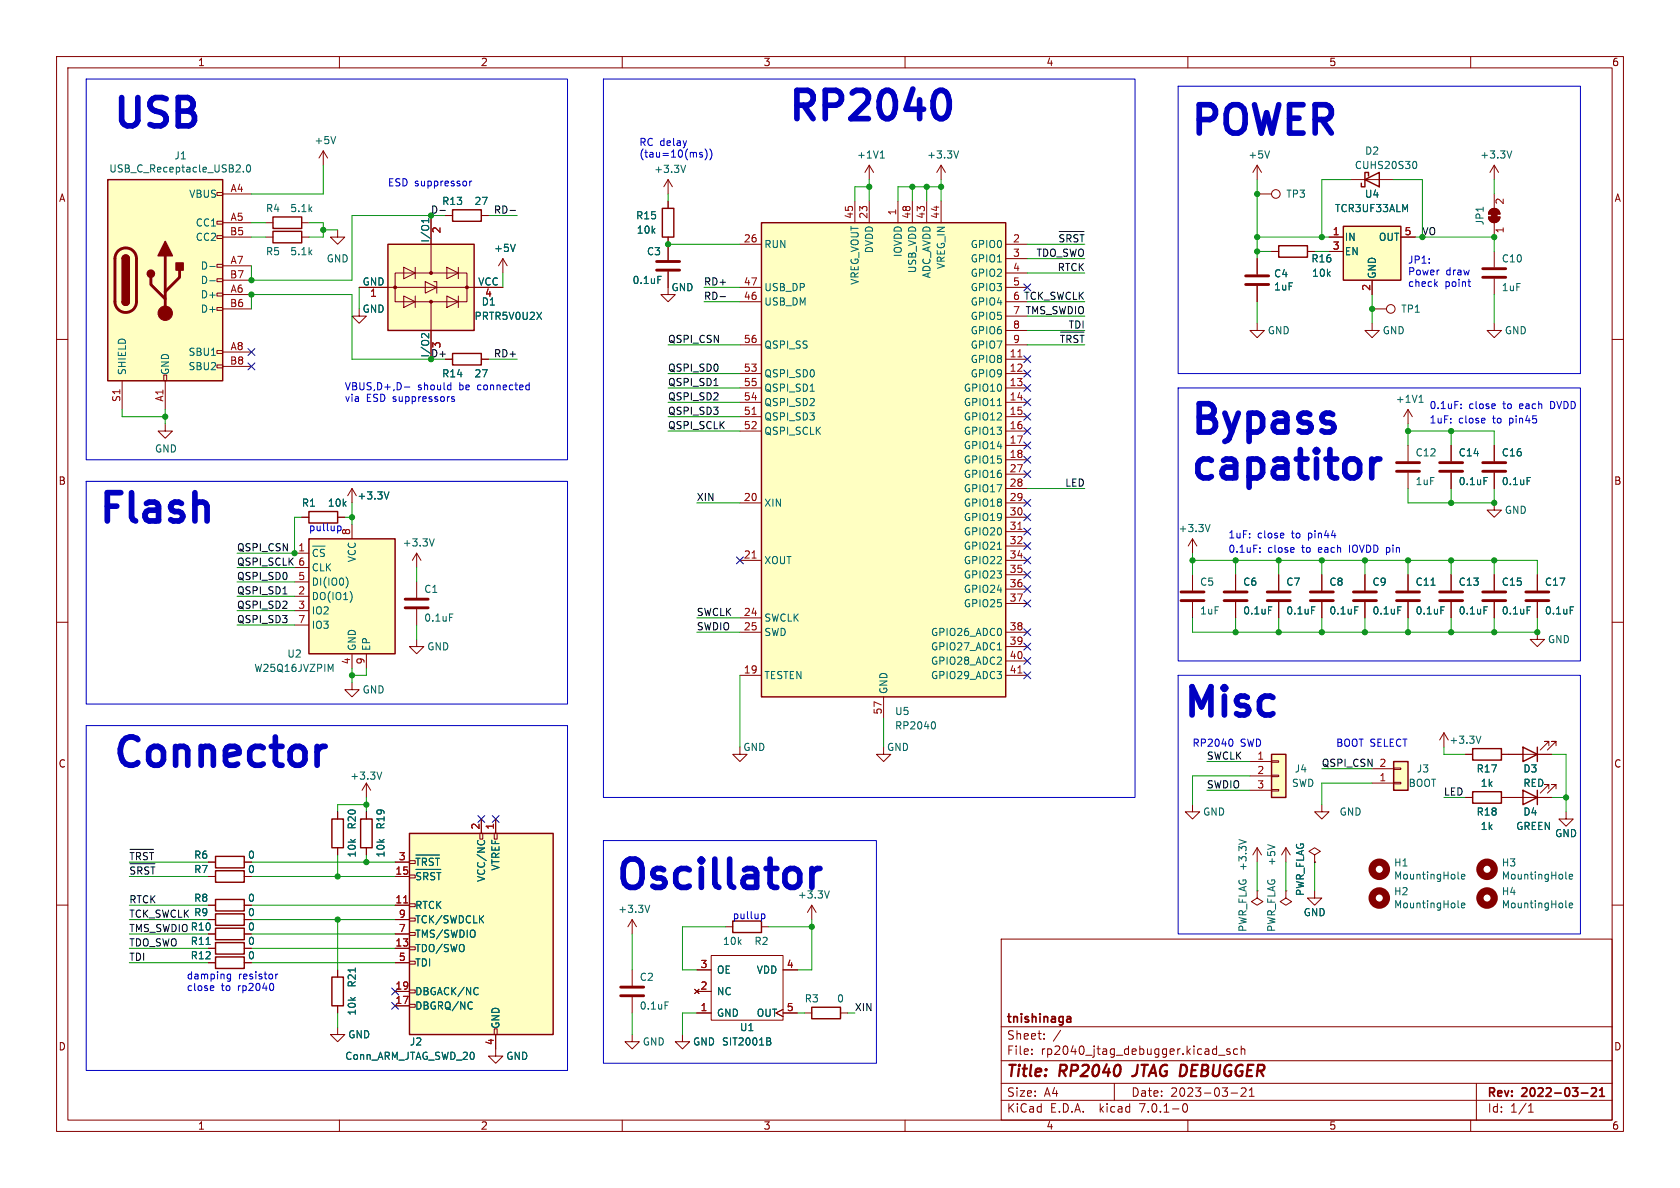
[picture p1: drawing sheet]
<svg xmlns="http://www.w3.org/2000/svg" width="297mm" height="210mm" viewBox="0 0 297 210" stroke-linecap="round" stroke-linejoin="round" font-family="sans-serif">
<g fill="none" stroke="#840000" stroke-width=".18">
<path d="M10 10h277v190h-277zM12 12h273v186h-273zM60 10v2M110 10v2M160 10v2M210 10v2M260 10v2M38.4 39.1h1v.5h-1zM38.4 34h1v.5h-1zM39.4 39.4h5M39.4 34.3h5M47 39.4h1.3"/>
<path d="M53.3 39.4h1.3M57.1 26.7l-.7 1.2M57.1 26.7v2.5M57.1 26.7l.8 1.2M76.2 38.1v10.2M78.7 38.1h1.3M85.1 38.1h1.3M118.1 31.8l-.8 1.2M118.1 31.8v2.5M118.1 35.6v1.2M118.1 31.8l.8 1.2M151.1 35.6v3.8"/>
<path d="M153.7 29.2v2.6M153.7 35.6v3.8M153.7 29.2l-.8 1.3M153.7 29.2l.7 1.3M158.7 35.6v3.8M161.3 35.6v3.8M163.8 35.6v3.8M166.4 29.2v2.6M166.4 35.6v3.8M166.4 29.2l-.8 1.3M166.4 29.2l.7 1.3M222.2 34.3h2.6"/>
<path d="M222.2 29.2l-.7 1.3M222.2 29.2v2.6M222.2 29.2l.8 1.3M238.8 31.8h7.6M263.1 38.4h2.1a1.02 1.02 0 0 1-1 1 1.02 1.02 0 0 1-1.1-1zM263.5 37.1a1.01 1.01 0 0 1 1.1-.2 1.01 1.01 0 0 1 .6 .9h-2.1zM264.2 29.2v2.6M264.2 34.3v2.5M264.2 39.4v2.5M264.2 29.2l-.8 1.3M264.2 29.2l.7 1.3M10 60h2"/>
<path d="M38.4 54.4h1v.5h-1zM38.4 51.8h1v.5h-1zM38.4 49.3h1v.5h-1zM38.4 46.7h1v.5h-1zM38.4 41.7h1v.5h-1zM39.4 41.9h5M39.4 52.1h5M39.4 47h5M39.4 54.6h5M39.4 49.5h5M47 41.9h1.3M53.3 41.9h1.3"/>
<path d="M59.7 40.6v1.3h1.3l-1.3 1.3-1.3-1.3h1.3M63.5 54.6v1.3h1.3l-1.3 1.3-1.3-1.3h1.3M63.5 50.8h25.4M69.8 48.3h12.7v5h-12.7zM71.4 47.2l2 1.1-2 1zM71.4 52.3l2 1-2 1.1zM73.4 47.2v2.1M73.4 52.3v2.1M75.2 49.8l2 1-2 1zM76.2 53.3v10.2M76.7 49.8h.5v2M79 47.2l2 1.1-2 1z"/>
<path d="M79 52.3l2 1-2 1.1zM81 47.2v2.1M81 52.3v2.1M88.9 45.7l-.8 1.3M88.9 45.7v2.6M88.9 45.7l.8 1.3M118.1 48v4.1h1.3l-1.3 1.2-1.3-1.2h1.3M118.1 41.9v4.1M130.8 43.2h3.8M130.8 53.3h3.8M130.8 50.8h3.8M177.8 43.2h3.8"/>
<path d="M177.8 45.7h3.8M177.8 48.3h3.8M177.8 53.3h3.8M177.8 50.8h3.8M177.8 55.9h3.8M177.8 58.4h3.8M222.2 57.2v1.2h1.3l-1.3 1.3-1.2-1.3h1.2M222.2 45.7v2.8M222.2 50.5v2.8M224.8 44.5h1.3M231.1 44.5h1.3M234.9 41.9h2.6"/>
<path d="M234.9 44.5h2.6M242.6 57.2v1.2h1.2l-1.2 1.3-1.3-1.3h1.3M242.6 54.6h2.5M242.6 49.5v2.6M247.6 41.9h2.6M264.2 57.2v1.2h1.2l-1.2 1.3-1.3-1.3h1.3M264.2 44.5v2.7M264.2 49.3v2.8M285 60h2M21.6 67.3v5.1M29 66.3h.5v1h-.5zM29.2 74.9v1.3h1.3l-1.3 1.3-1.3-1.3h1.3"/>
<path d="M29.2 67.3v5.1M38.4 64.5h1v.5h-1zM38.4 62h1v.5h-1zM39.4 62.2h5M39.4 64.8h5M78.7 63.5h1.3M85.1 63.5h1.3M130.8 66h3.8M130.8 68.6h3.8M130.8 71.1h3.8M130.8 73.7h3.8M130.8 76.2h3.8"/>
<path d="M130.8 61h3.8M177.8 63.5h3.8M177.8 66h3.8M177.8 68.6h3.8M177.8 71.1h3.8M177.8 73.7h3.8M177.8 76.2h3.8M177.8 78.7h3.8M177.8 61h3.8M248.9 72.4v2.5M248.9 78.7v2.8M248.9 72.4l-.7 1.3"/>
<path d="M248.9 72.4l.8 1.3M256.5 78.7v2.8M264.2 78.7v2.8M52.1 97.8h2.5M53.3 91.4h1.3M59.7 91.4h1.3M62.2 86.4v2.5M62.2 92.7v2.6M62.2 86.4l-.7 1.2M62.2 86.4l.8 1.2M73.7 97.8l-.8 1.3M73.7 97.8v2.5"/>
<path d="M73.7 97.8l.7 1.3M130.8 88.9h3.8M130.8 99.1h3.8M177.8 81.3h3.8M177.8 88.9h3.8M177.8 99.1h3.8M177.8 83.8h3.8M177.8 86.4h3.8M177.8 91.4h3.8M177.8 94h3.8M177.8 96.5h3.8M210.8 95.3l-.7 1.2"/>
<path d="M210.8 95.3v2.5M210.8 95.3l.8 1.2M248.9 83.6v2.8M256.5 83.6v2.8M264.2 88.9v1.3h1.2l-1.2 1.2-1.3-1.2h1.3M264.2 83.6v2.8M10 110h2M52.1 105.4h2.5M52.1 108h2.5M52.1 102.9h2.5M52.1 100.3h2.5M52.1 110.5h2.5"/>
<path d="M62.2 115.6v2.5M64.8 115.6v2.5M73.7 113v1.3h1.2l-1.2 1.3-1.3-1.3h1.3M73.7 102.9v2.8M73.7 107.7v2.8M130.8 119.4h3.8M130.8 109.2h3.8M130.8 111.8h3.8M177.8 119.4h3.8M177.8 111.8h3.8M177.8 101.6h3.8M177.8 104.1h3.8"/>
<path d="M177.8 106.7h3.8M177.8 114.3h3.8M177.8 116.8h3.8M210.8 101.6v2.8M210.8 106.4v2.8M218.4 101.6v2.8M218.4 106.4v2.8M226.1 101.6v2.8M226.1 106.4v2.8M233.7 101.6v2.8M233.7 106.4v2.8M241.3 101.6v2.8"/>
<path d="M241.3 106.4v2.8M248.9 101.6v2.8M248.9 106.4v2.8M256.5 101.6v2.8M256.5 106.4v2.8M264.2 101.6v2.8M264.2 106.4v2.8M271.8 111.8v1.2h1.2l-1.2 1.3-1.3-1.3h1.3M271.8 101.6v2.8M271.8 106.4v2.8M285 110h2M62.2 120.7v1.2h1.3l-1.3 1.3-1.2-1.3h1.2"/>
<path d="M64.8 138.4l-.8 1.3M64.8 138.4v2.6M64.8 138.4l.7 1.3M130.8 132.1v1.3h1.3l-1.3 1.2-1.3-1.2h1.3M156.2 132.1v1.3h1.3l-1.3 1.2-1.3-1.2h1.3M156.2 123.2v3.8M221 134.6h3.8M221 137.2h3.8M221 139.7h3.8M224.8 139.6h1.3v.2h-1.3zM224.8 137h1.3v.3h-1.3zM224.8 134.5h1.3v.2h-1.3z"/>
<path d="M242.6 138.4h3.8M242.6 135.9h3.8M246.4 135.8h1.2v.2h-1.2zM246.4 138.3h1.2v.3h-1.2zM255.3 129.5l-.8 1.3M255.3 129.5v2.6M255.3 129.5l.7 1.3M259.1 133.4h1.2M265.4 133.4h8.9M273.8 131.8v-.7h-.8h.8l-1.5 1.5M273.8 139.4v-.7h-.8h.8l-1.5 1.5M275.1 131.8v-.7h-.8h.8l-1.5 1.5"/>
<path d="M275.1 139.4v-.7h-.8h.8l-1.5 1.5M10 160h2M36.8 154.9h1.3M36.8 152.4h1.3M43.2 154.9h1.2M43.2 152.4h1.2M59.7 143.5v1.3M59.7 149.9v1.2M64.8 143.5v1.3M64.8 149.9v1.2M69.8 154.9h2.6M69.8 152.4h2.6"/>
<path d="M72.4 159.8h1v.5h-1zM72.4 154.7h1v.5h-1zM72.4 152.1h1v.6h-1zM84.8 147.3h.5v1h-.5zM85.1 144.8v2.5M87.4 147.3h.5v1h-.5zM87.6 144.8v2.5M210.8 142.2v1.3h1.3l-1.3 1.3-1.3-1.3h1.3M222.2 157.5v1.3l1.1 .6-1.1 .6-1-.6 1-.6M222.2 157.5h.1M222.2 149.9v2.5M222.2 149.9l-.7 1.2"/>
<path d="M222.2 149.9l.8 1.2M227.3 157.5v1.3l1 .6-1 .6-1-.6 1-.6M227.3 157.5h.1M227.3 149.9l-.7 1.2M227.3 149.9v2.5M227.3 149.9l.8 1.2M232.4 157.5v1.3h1.3l-1.3 1.2-1.3-1.2h1.3M232.4 151.1l1-.6-1-.6-1 .6 1 .6v1.3M232.4 152.4h.1M233.7 142.2v1.3h1.2l-1.2 1.3-1.3-1.3h1.3M259.1 141h1.2M265.4 141h8.9"/>
<path d="M276.9 143.5v1.3h1.2l-1.2 1.3-1.3-1.3h1.3M285 160h2M36.8 160h1.3M36.8 167.6h1.3M36.8 170.2h1.3M36.8 165.1h1.3M36.8 162.6h1.3M43.2 160h1.2M43.2 167.6h1.2M43.2 170.2h1.2M43.2 165.1h1.2M43.2 162.6h1.2"/>
<path d="M59.7 171.5v1.2M59.7 177.8v1.3M69.8 160h2.6M69.8 167.6h2.6M69.8 177.8h2.6M69.8 175.3h2.6M69.8 170.2h2.6M69.8 165.1h2.6M69.8 162.6h2.6M72.4 162.3h1v.5h-1zM72.4 177.5h1v.6h-1zM72.4 175h1v.5h-1z"/>
<path d="M72.4 167.4h1v.5h-1zM72.4 164.8h1v.6h-1zM72.4 169.9h1v.5h-1zM111.8 162.6v2.5M111.8 171.5v2.7M111.8 176.3v2.8M111.8 162.6l-.8 1.2M111.8 162.6l.7 1.2M122.8 174.9l.8 .7M123.2 175.3h2.5M123.2 179.1h2.5M123.2 171.5h2.5"/>
<path d="M123.6 174.9l-.8 .7M125.7 168.9h12.7v11.4h-12.7zM128.3 163.8h1.2M134.6 163.8h1.3M138.4 178.4l-1.2 .7 1.2 .6M138.4 179.1h2.6M138.4 171.5h2.6M142.2 179.1h1.3M143.5 160l-.8 1.3M143.5 160v2.6M143.5 160l.8 1.3M148.6 179.1h1.3"/>
<path d="M177 166h108v32h-108zM59.7 181.6v1.3h1.3l-1.3 1.3-1.3-1.3h1.3M60 198v2M87.4 181.9h.5v1h-.5zM87.6 182.9v3.8h1.3l-1.3 1.3-1.2-1.3h1.2M110 198v2M111.8 182.9v1.3h1.2l-1.2 1.2-1.3-1.2h1.3M120.6 182.9v1.3h1.3l-1.3 1.2-1.2-1.2h1.2M160 198v2M177 194.5h108M177 191.5h108M177 187.5h108"/>
<path d="M177 181.5h108M182.4 186.3v.1M182.4 185.5v.1M184.6 183.6v.1M184.6 182.8v.1M197 191.5v3M209.2 195.2l.2-.1a.81 .81 0 0 1 .6 .6 .81 .81 0 0 1-.3 .8l-.1 .1a.81 .81 0 0 1-.4-1.4zM210 198v2M215.4 186.5h1.2M217.4 185.5l-.3-.1-.2 .2v.2l.5 .2v.3h-.5M217.6 193.2h1.2M218.8 185.5l-.4-.1-.3 .3v.4l.1 .2h.6"/>
<path d="M219.4 185.5l.2-.1 .4 .1 .1 .9M219.4 184.9v1.5M219.4 192.4l.6-.1 .2 .1 .1 .3-.9 1.1h.9M220.9 193.8h.8M220.9 192.7l.4-.4v1.5M260 198v2M261 191.5v6.5M270.2 196.6h.9M270.2 195.5l.4-.4v1.5"/>
<circle cx="225.6" cy="34.3" r=".76"/>
<circle cx="245.9" cy="54.6" r=".76"/>
</g>
<path d="M189.1 179.7l.2 .2v.8M189.3 180.6l-.5 .1M189.3 180.1h-.5M279.6 193.2h1.1M281.4 192.4l.5-.1 .2 .1 .1 .3-.9 1.1h.9M282.8 193.8h.8M282.8 192.7l.4-.4v1.5" fill="none" stroke="#840000" stroke-width=".3"/>
<path d="M200.1 190.2h.2" fill="none" stroke="#840000" stroke-width=".4"/>
<g fill="none" stroke="#006464" stroke-width=".18">
<path d="M43 30.3v.1M43.7 29.3l.2-.2a.68 .68 0 0 1 .4 .7 .68 .68 0 0 1-.4 .6l-.2-.1-.1-.4zM59.3 24.1l-.4 1.3M75.8 38.6v.8M75.8 39h-1.3l.4 .4M121.2 29.2l-.4 1.3M155.6 27.9h.7M155.9 26.9l.1-.2v1.2M169.5 26.7l-.5 1.2M224.4 26.7l-.4 1.2M250 28.5a.68 .68 0 0 1 .5 .7 .68 .68 0 0 1-.5 .6M267.3 26.7l-.5 1.2"/>
<path d="M37.1 47.1h1M37.1 49.6h1M75.8 59v.8l-.9-.8-.3 .1-.1 .4M91.1 43.2l-.4 1.3M116.3 48.8h.6M37.4 62.8h.7M176.3 71.7h.8M250.9 71.1h.7M251.1 70l.1-.1v1.2M55.2 96.5h2.3M56.1 97.2l-.3-.1-.4 .3M57.4 97.2l-.5-.1-.3 .2"/>
<path d="M68.8 86.9l-.5 1.3M76.8 95.3l-.5 1.2M176.3 97.1h.8M213.9 92.7l-.4 1.3M262.4 84.4h.6M270 84.4h.6M58.5 118.3l.4-.9v1.3M61.4 102.4l.1 .5-.1 .7M79.5 108.5h.6M176.3 114.9h.8M224.3 107.3h.6M231.9 107.3h.6"/>
<path d="M239.5 107.3h.6M247.1 107.3h.6M254.7 107.3h.6M262.4 107.3h.6M270 107.3h.6M277.6 107.3h.6M67.5 136.5l-.4 1.2M165.1 127.6a.79 .79 0 0 1 0 1.3M261.8 130.1l-.4 1.3M73.5 151.7h.8M73.5 153.7h4.4M73.5 151.1h4.2"/>
<path d="M73.9 151.7v1.3M74.9 154.3v1.2M75.4 152l-.2-.3h-.5v1.3M76.6 151.8l-.5-.1-.2 .3M77 151.7h.7M77.3 151.7v1.3M77.6 154.3v1.2M84.5 148.6l-.1 .2M85.6 148.6l.1 .2M146.6 157.5l-.4 1.3M219 148.4l1.3 .4M224.1 149.3l1.3 .4"/>
<path d="M257.8 155.3l.1 .1M258.4 155l.6-.1-.1-.3h-.4l-.1 .1v.6h.5M276.9 155.3l.1 .1M277.4 155l.6-.1v-.3h-.4l-.2 .1 .1 .6h.5M83.4 177.2h.1M83.5 178.3h-.1M84.3 174.6l.2 .1M84.5 175.7l-.2 .1M114.9 160l-.5 1.3M117.6 177.1h.6M257.8 160.4l.1 .1M258.4 160.1l.6-.2-.1-.2-.4-.1-.1 .2v.6h.5"/>
<path d="M276.9 160.4l.1 .1M277.4 160.1l.6-.2v-.2l-.4-.1-.2 .2 .1 .6h.5M136 183.5l.2 .2-.2 .4 .2 .1 .1 .3-.3 .2h-.4"/>
</g>
<g fill="#ffffc2" stroke="#ffffc2" stroke-width=".18">
<path d="M134.6 39.4h43.2v83.8h-43.2z"/>
<path d="M68.6 43.2h15.2v15.2h-15.2z"/>
<path d="M72.4 147.3h25.4v35.6h-25.4z"/>
<path d="M19 31.8h20.4v35.5h-20.4z"/>
<path d="M246.4 134.6h2.5v5.1h-2.5z"/>
<path d="M237.5 40h10.1v9.5h-10.1z"/>
<path d="M224.8 133.4h2.5v7.6h-2.5z"/>
<path d="M54.6 95.3h15.2v20.3h-15.2z"/>
</g>
<g fill="none" stroke="#840000" stroke-width=".25">
<path d="M19 31.8h20.4v35.5h-20.4zM48.3 38.4h5v2h-5zM80 37.1h5.1v2h-5.1zM117.1 36.8h2v5.1h-2zM134.6 39.4h43.2v83.8h-43.2zM241.3 31.8l2.5-1.3v2.5zM241.9 31.1v-.6h-.6v2.5h-.6v-.6M21.6 53.3a.64 .64 0 0 0 .6 .7 .64 .64 0 0 0 .7-.7M21.6 45.7a.64 .64 0 0 1 .6-.6 .64 .64 0 0 1 .7 .6M48.3 40.9h5v2h-5zM68.6 43.2h15.2v15.2h-15.2zM226.1 43.4h5v2.1h-5z"/>
<path d="M237.5 40h10.1v9.5h-10.1zM80 62.5h5.1v2h-5.1zM54.6 95.3h15.2v20.3h-15.2zM54.6 90.4h5.1v2.1h-5.1zM224.8 133.4h2.5v7.6h-2.5zM246.4 134.6h2.5v5.1h-2.5zM260.3 132.3h5.1v2.1h-5.1zM260.3 140h5.1v2h-5.1zM269.2 132.1l2.6 1.3-2.6 1.2zM269.2 139.7l2.6 1.3-2.6 1.2zM271.8 132.1v2.5M271.8 139.7v2.5"/>
<path d="M38.1 151.4h5.1v2h-5.1zM38.1 159h5.1v2h-5.1zM38.1 153.9h5.1v2.1h-5.1zM58.7 144.8h2v5.1h-2zM63.8 144.8h2v5.1h-2zM72.4 147.3h25.4v35.6h-25.4zM38.1 164.1h5.1v2h-5.1zM38.1 166.6h5.1v2.1h-5.1zM38.1 169.2h5.1v2h-5.1zM38.1 161.5h5.1v2.1h-5.1zM58.7 172.7h2v5.1h-2zM129.5 162.8h5.1v2h-5.1z"/>
<path d="M143.5 178.1h5.1v2h-5.1z"/>
</g>
<path d="M133 73.3h.7M179.9 63.1h.8M133 98.7h.7M179.9 93.6h.8M179.9 119h.8M71.4 159.6h.7" fill="none" stroke="#a90000" stroke-width=".18"/>
<g fill="#840000" stroke="#840000" stroke-width=".18">
<path d="M263.7 37.6h1v1h-1z"/>
<path d="M263.1 38.4h2.1a1.02 1.02 0 0 1-1 1 1.02 1.02 0 0 1-1.1-1z"/>
<path d="M263.5 37.1a1.01 1.01 0 0 1 1.1-.2 1.01 1.01 0 0 1 .6 .9h-2.1z"/>
<circle cx="76.2" cy="48.3" r=".25"/>
<circle cx="69.8" cy="50.8" r=".25"/>
<circle cx="82.5" cy="50.8" r=".25"/>
<circle cx="76.2" cy="53.3" r=".25"/>
<circle cx="29.2" cy="55.4" r="1.27"/>
</g>
<g fill="none" stroke="#840000" stroke-width=".51">
<path d="M20.9 44.4a1.91 1.91 0 0 1 2.1-.4 1.91 1.91 0 0 1 1.1 1.7v7.6a1.91 1.91 0 0 1-1.9 1.9 1.91 1.91 0 0 1-1.9-1.9v-7.7l.2-.7zM26.7 49v1.3l2.5 2.5M29.2 45.2v10.2M31.7 47.8v1.2l-2.5 2.6M116.1 47.8h4M116.1 46.2h4M220.2 50.3h4.1M220.2 48.8h4.1M262.1 49h4.1M262.1 47.5h4.1M246.9 83.3h4.1M246.9 81.8h4.1"/>
<path d="M254.5 83.3h4.1M254.5 81.8h4.1M262.1 83.3h4.1M262.1 81.8h4.1M71.6 107.4h4.1M71.6 105.9h4.1M208.8 106.2h4.1M208.8 104.6h4.1M216.4 106.2h4.1M216.4 104.6h4.1M224 106.2h4.1M224 104.6h4.1"/>
<path d="M231.6 106.2h4.1M231.6 104.6h4.1M239.3 106.2h4M239.3 104.6h4M246.9 106.2h4.1M246.9 104.6h4.1M254.5 106.2h4.1M254.5 104.6h4.1M262.1 106.2h4.1M262.1 104.6h4.1M269.7 106.2h4.1M269.7 104.6h4.1"/>
<path d="M109.7 176h4.1M109.7 174.5h4.1"/>
</g>
<g fill="#840000" stroke="#840000" stroke-width=".25">
<path d="M21.6 53.3h1.3a.64 .64 0 0 1-.7 .7 .64 .64 0 0 1-.6-.7z"/>
<path d="M21.6 45.7h1.3v7.6h-1.3z"/>
<path d="M21.8 45.3a.64 .64 0 0 1 .7-.2 .64 .64 0 0 1 .4 .6h-1.3z"/>
<path d="M29.2 42.7l1.3 2.5h-2.6z"/>
<path d="M31.1 46.5h1.3v1.3h-1.3z"/>
<circle cx="26.7" cy="48.4" r=".63"/>
</g>
<g fill="none" stroke="#840000" stroke-width="1.3">
<circle cx="243.8" cy="153.7" r="1.27"/>
<circle cx="243.8" cy="158.7" r="1.27"/>
<circle cx="262.9" cy="153.7" r="1.27"/>
<circle cx="262.9" cy="158.7" r="1.27"/>
</g>
<path d="M77.8 37.2h.9M90.2 37.2h.9M127.3 52.4h1M187.2 40.9h4.4M187.5 58.7h4.1M23 152.7h4.4M23 150.1h4.1" fill="none" stroke="#0f0f0f" stroke-width=".18"/>
<g fill="none" stroke="#0000c2" stroke-width=".18">
<path d="M15.2 14h85.1v67.3h-85.1zM106.7 14h94v127h-94zM208.3 15.2h71.1v50.8h-71.1zM83 32v.9M83.4 32l-.4 .3M123.7 27.2l.5 .3-.2 .3-.3-.1M124.2 27l-.3-.1-.2 .2M124.6 26.3a1.46 1.46 0 0 1 0 2M125.5 26.3a1.46 1.46 0 0 1 0 2M259.5 49.8h.5M259.9 50.6h.1M71.5 68.4h1"/>
<path d="M79.3 68.1h.4M79.7 67.6v1.3M79.7 68.8l-.4 .1M80.3 70.2l-.3-.1-.2 .2 .1 .2 .4 .1v.3h-.5M93.2 68.1h.4M93.6 68.8l-.4 .1M93.6 67.6v1.3M208.3 68.6h71.1v48.2h-71.1zM258.3 72.1v.1M258.3 71.4v.2M15.2 85.1h85.1v39.4h-85.1zM59.8 93h.3l.2 .2"/>
<path d="M60.2 93.8h-.4M222.7 97.5v.1M222.7 96.8v.2M208.3 119.4h71.1v45.7h-71.1zM15.2 128.3h85.1v60.9h-85.1zM217.7 130.7a.79 .79 0 0 1 0 1.2M106.7 148.6h48.2v39.4h-48.2zM37.6 174.3l.2 .3-.6 .1M37.7 175l-.1 .1M40.2 173.4l.1 .1M40.3 173h.5M40.3 172.3h.5"/>
<path d="M40.8 172.2v1l-.3 .3M48.1 173.8a.79 .79 0 0 1 0 1.3M48.7 172.2v.8M49.1 172.2l-.4 .2M134.7 161.6h.3l.2 .2v.5l-.5 .1"/>
</g>
<path d="M166.6 16a1.83 1.83 0 0 1 1.2 1.9 3.2 3.2 0 0 1-.7 2.8l-.5 .3M243.9 81.1a1.28 1.28 0 0 0-1.4 1M145 153.5a1.28 1.28 0 0 0-1.5 1" fill="none" stroke="#0000c2" stroke-width="1"/>
<g fill="none" stroke="#009600" stroke-width=".18">
<path d="M44.4 39.4h2.6M54.6 39.4h2.5v2.5h-2.5M57.1 29.2v5.1h-12.7M78.7 38.1h-16.5v11.4h-17.8v-2.5M86.4 38.1h5M118.1 34.3v1.3M153.7 33h-2.6v2.6M153.7 31.8v3.8M161.3 33v2.6M163.8 33v2.6M166.4 31.8v3.8M166.4 33h-7.7v2.6"/>
<path d="M222.2 31.8v13.9M238.8 31.8h-5.1v10.1M246.4 31.8h5.1v10.1M264.2 31.8v2.5M44.4 54.6v-2.5h17.8v11.4h14M44.4 41.9h2.6M57.1 40.6h2.6M63.5 50.8v3.8M88.9 48.3v2.5M118.1 43.2h12.7M124.5 50.8h6.3M124.5 53.3h6.3"/>
<path d="M181.6 43.2h10.2M181.6 45.7h10.2M181.6 48.3h10.2M181.6 58.4h10.2M181.6 53.3h10.2M181.6 55.9h10.2M222.2 41.9h12.7M222.2 53.3v3.9M222.2 44.5h2.6M232.4 44.5h2.5M242.6 52.1v5.1M250.2 41.9h14v2.6"/>
<path d="M264.2 52.1v5.1M21.6 72.4v1.3h7.6M29.2 72.4v2.5M86.4 63.5h5M118.1 61h12.7M118.1 76.2h12.7M118.1 73.7h12.7M118.1 71.1h12.7M118.1 68.6h12.7M118.1 66h12.7M181.6 61h10.2M248.9 74.9v3.8"/>
<path d="M248.9 76.2h15.3v2.5M256.5 76.2v2.5M53.3 91.4h-1.2v6.4h-10.2M61 91.4h1.2M62.2 88.9v3.8M123.2 88.9h7.6M181.6 86.4h10.2M210.8 99.1h61v2.5M210.8 97.8v3.8M218.4 99.1v2.5M226.1 99.1v2.5M233.7 99.1v2.5"/>
<path d="M241.3 99.1v2.5M248.9 86.4v2.5h15.3v-2.5M248.9 99.1v2.5M256.5 86.4v2.5M256.5 99.1v2.5M264.2 99.1v2.5M41.9 100.3h10.2M41.9 102.9h10.2M41.9 105.4h10.2M41.9 110.5h10.2M41.9 108h10.2M62.2 118.1v2.6"/>
<path d="M64.8 118.1v1.3h-2.6M73.7 100.3v2.6M73.7 110.5v2.5M123.2 111.8h7.6M123.2 109.2h7.6M130.8 119.4v12.7M210.8 109.2v2.6h61v-2.6M218.4 109.2v2.6M226.1 109.2v2.6M233.7 109.2v2.6M241.3 109.2v2.6M248.9 109.2v2.6"/>
<path d="M256.5 109.2v2.6M264.2 109.2v2.6M156.2 127v5.1M213.4 139.7h7.6M213.4 134.6h7.6M221 137.2h-10.2v5M233.7 135.9h8.9M242.6 138.4h-8.9v3.8M255.3 132.1v1.3h3.8M274.3 133.4h2.6v10.1M22.9 154.9h13.9M22.9 152.4h13.9"/>
<path d="M44.4 154.9h25.4M44.4 152.4h25.4M59.7 151.1v3.8M64.8 142.2h-5.1v1.3M64.8 141v2.5M64.8 151.1v1.3M222.2 152.4v5.1M227.3 152.4v5.1M232.4 152.4v5.1M255.3 141h3.8M274.3 141h2.6M22.9 160h13.9"/>
<path d="M22.9 170.2h13.9M22.9 167.6h13.9M22.9 162.6h13.9M22.9 165.1h13.9M44.4 160h25.4M44.4 170.2h25.4M44.4 167.6h25.4M44.4 162.6h25.4M44.4 165.1h25.4M59.7 162.6v8.9M59.7 179.1v2.5M111.8 165.1v6.4"/>
<path d="M111.8 179.1v3.8M123.2 179.1h-2.6v3.8M128.3 163.8h-7.7v7.7h2.6M135.9 163.8h7.6M141 179.1h1.2M143.5 162.6v8.9h-2.5M149.9 179.1h1.2"/>
</g>
<g fill="none" stroke="#000084" stroke-width=".18">
<path d="M181 50.2l1.2 1.2M182.2 50.2l-1.2 1.2M43.8 61.6l1.3 1.2M43.8 64.2l1.3 1.2M45.1 61.6l-1.3 1.2M45.1 64.2l-1.3 1.2M181 78.1l1.2 1.2M181 75.6l1.2 1.2M181 73.1l1.2 1.2M181 70.5l1.2 1.2M181 65.4l1.2 1.2M181 62.9l1.2 1.2"/>
<path d="M181 68l1.2 1.2M182.2 78.1l-1.2 1.2M182.2 75.6l-1.2 1.2M182.2 73.1l-1.2 1.2M182.2 70.5l-1.2 1.2M182.2 65.4l-1.2 1.2M182.2 62.9l-1.2 1.2M182.2 68l-1.2 1.2M130.2 98.5l1.2 1.2M131.4 98.5l-1.2 1.2M181 80.7l1.2 1.2M181 83.2l1.2 1.2"/>
<path d="M181 88.3l1.2 1.2M181 90.8l1.2 1.2M181 93.4l1.2 1.2M181 95.9l1.2 1.2M181 98.5l1.2 1.2M182.2 80.7l-1.2 1.2M182.2 83.2l-1.2 1.2M182.2 88.3l-1.2 1.2M182.2 90.8l-1.2 1.2M182.2 93.4l-1.2 1.2M182.2 95.9l-1.2 1.2M182.2 98.5l-1.2 1.2"/>
<path d="M181 106.1l1.2 1.2M181 118.8l1.2 1.2M181 116.2l1.2 1.2M181 113.7l1.2 1.2M181 111.2l1.2 1.2M181 101l1.2 1.2M181 103.5l1.2 1.2M182.2 106.1l-1.2 1.2M182.2 118.8l-1.2 1.2M182.2 116.2l-1.2 1.2M182.2 113.7l-1.2 1.2M182.2 111.2l-1.2 1.2"/>
<path d="M182.2 101l-1.2 1.2M182.2 103.5l-1.2 1.2M84.5 144.2l1.2 1.2M85.7 144.2l-1.2 1.2M87 144.2l1.2 1.2M88.2 144.2l-1.2 1.2M69.2 177.2l1.3 1.2M69.2 174.7l1.3 1.2M70.5 177.2l-1.3 1.2M70.5 174.7l-1.3 1.2"/>
</g>
<g fill="#009600" stroke="#009600" stroke-width=".18">
<circle cx="241.3" cy="99.1" r=".46"/>
<circle cx="256.5" cy="99.1" r=".46"/>
<circle cx="248.9" cy="99.1" r=".46"/>
<circle cx="264.2" cy="111.8" r=".46"/>
<circle cx="271.8" cy="111.8" r=".46"/>
<circle cx="248.9" cy="111.8" r=".46"/>
<circle cx="241.3" cy="111.8" r=".46"/>
<circle cx="256.5" cy="111.8" r=".46"/>
<circle cx="276.9" cy="141" r=".46"/>
<circle cx="233.7" cy="111.8" r=".46"/>
<circle cx="226.1" cy="111.8" r=".46"/>
<circle cx="226.1" cy="99.1" r=".46"/>
<circle cx="233.7" cy="99.1" r=".46"/>
<circle cx="218.4" cy="111.8" r=".46"/>
<circle cx="218.4" cy="99.1" r=".46"/>
<circle cx="210.8" cy="99.1" r=".46"/>
<circle cx="248.9" cy="76.2" r=".46"/>
<circle cx="256.5" cy="76.2" r=".46"/>
<circle cx="264.2" cy="99.1" r=".46"/>
<circle cx="264.2" cy="88.9" r=".46"/>
<circle cx="256.5" cy="88.9" r=".46"/>
<circle cx="222.2" cy="41.9" r=".46"/>
<circle cx="222.2" cy="44.5" r=".46"/>
<circle cx="264.2" cy="41.9" r=".46"/>
<circle cx="233.7" cy="41.9" r=".46"/>
<circle cx="222.2" cy="34.3" r=".46"/>
<circle cx="242.6" cy="54.6" r=".46"/>
<circle cx="251.5" cy="41.9" r=".46"/>
<circle cx="166.4" cy="33" r=".46"/>
<circle cx="118.1" cy="43.2" r=".46"/>
<circle cx="163.8" cy="33" r=".46"/>
<circle cx="161.3" cy="33" r=".46"/>
<circle cx="153.7" cy="33" r=".46"/>
<circle cx="59.7" cy="154.9" r=".46"/>
<circle cx="143.5" cy="163.8" r=".46"/>
<circle cx="62.2" cy="91.4" r=".46"/>
<circle cx="52.1" cy="97.8" r=".46"/>
<circle cx="29.2" cy="73.7" r=".46"/>
<circle cx="59.7" cy="162.6" r=".46"/>
<circle cx="64.8" cy="152.4" r=".46"/>
<circle cx="64.8" cy="142.2" r=".46"/>
<circle cx="62.2" cy="119.4" r=".46"/>
<circle cx="44.4" cy="49.5" r=".46"/>
<circle cx="44.4" cy="52.1" r=".46"/>
<circle cx="76.2" cy="63.5" r=".46"/>
<circle cx="57.1" cy="40.6" r=".46"/>
<circle cx="76.2" cy="38.1" r=".46"/>
</g>
<g font-size="7" fill="#0000c2">
<text x="20.3" y="22.9">USB</text>
<text x="139.7" y="21.6">RP2040</text>
<text x="210.8" y="24.1">POWER</text>
<text x="210.8" y="77">Bypass</text>
<text x="210.8" y="85.1">capatitor</text>
<text x="17.8" y="92.7">Flash</text>
<text x="209.5" y="127">Misc</text>
<text x="20.3" y="135.9">Connector</text>
<text x="109.2" y="157.5">Oscillator</text>
</g>
<g font-size="2.8" fill="#840000">
<text x="178" y="190.8">Title:</text>
<text x="187.4" y="190.8">RP2040</text>
<text x="201.1" y="190.8">JTAG DEBUGGER</text>
</g>
<g font-size="2.1" fill="#840000">
<text x="178" y="183.9">Sheet:</text>
<text x="178" y="181.1">tnishinaga</text>
<text x="186.2" y="183.9">/</text>
<text x="178" y="186.6">File:</text>
<text x="184" y="186.6">rp2040_jtag_debugger.kicad_sch</text>
<text x="178" y="196.8">KiCad</text>
<text x="178" y="194">Size:</text>
<text x="184.6" y="194">A4</text>
<text x="185.7" y="196.8">E.D.A.</text>
<text x="194.4" y="196.8">kicad</text>
<text x="200" y="194">Date:</text>
<text x="201.5" y="196.8">7.0.1-0</text>
<text x="206.9" y="194">2023-03-21</text>
<text x="263" y="194.2">Rev:</text>
<text x="263" y="196.8">Id:</text>
<text x="267" y="196.8">1/1</text>
<text x="269.2" y="194.2">2022-03-21</text>
</g>
<g font-size="1.8" fill="#840000">
<text x="35" y="11.8">1</text>
<text x="85" y="11.8">2</text>
<text x="135" y="11.8">3</text>
<text x="185" y="11.8">4</text>
<text x="235" y="11.8">5</text>
<text x="285" y="11.8">6</text>
<text x="10.4" y="35.8">A</text>
<text x="285.4" y="35.8">A</text>
<text x="10.3" y="85.8">B</text>
<text x="285.3" y="85.8">B</text>
<text x="10.3" y="135.8">C</text>
<text x="285.3" y="135.8">C</text>
<text x="10.3" y="185.8">D</text>
<text x="285.3" y="185.8">D</text>
<text x="35" y="199.8">1</text>
<text x="85" y="199.8">2</text>
<text x="135" y="199.8">3</text>
<text x="185" y="199.8">4</text>
<text x="235" y="199.8">5</text>
<text x="285" y="199.8">6</text>
</g>
<g font-size="1.8" fill="#006464">
<text x="30.8" y="28.3">J1</text>
<text x="55.5" y="25.6">+5V</text>
<text x="151.4" y="28.2">+1V1</text>
<text x="163.8" y="28.2">+3.3V</text>
<text x="220.6" y="28.2">+5V</text>
<text x="241.3" y="27.5">D2</text>
<text x="261.6" y="28.2">+3.3V</text>
<text x="19.3" y="30.6">USB_C_Receptacle_USB2.0</text>
<text x="33.3" y="35.1">VBUS</text>
<text x="115.6" y="30.7">+3.3V</text>
<text x="227.3" y="35.1">TP3</text>
<text x="239.5" y="30">CUHS20S30</text>
<text x="241.2" y="35.1">U4</text>
<text x="34.5" y="40.2">CC1</text>
<text x="47" y="37.7">R4</text>
<text x="51.3" y="37.7">5.1k</text>
<text x="78.1" y="36.4">R13</text>
<text x="83.8" y="36.4">27</text>
<text x="112.4" y="38.9">R15</text>
<text x="112.5" y="41.5">10k</text>
<text x="235.9" y="37.7">TCR3UF33ALM</text>
<text x="262.4" y="39.9" transform="rotate(-90 262.4 39.9)">JP1</text>
<text x="34.5" y="42.7">CC2</text>
<text x="35.4" y="47.8">D-</text>
<text x="47" y="45.3">R5</text>
<text x="51.3" y="45.3">5.1k</text>
<text x="57.7" y="46.5">GND</text>
<text x="75.9" y="42.9" transform="rotate(-90 75.9 42.9)">I/O1</text>
<text x="87.3" y="44.7">+5V</text>
<text x="114.3" y="45.3">C3</text>
<text x="135.1" y="44">RUN</text>
<text x="154.5" y="44.9" transform="rotate(-90 154.5 44.9)">DVDD</text>
<text x="159.6" y="45.6" transform="rotate(-90 159.6 45.6)">IOVDD</text>
<text x="167.2" y="47.7" transform="rotate(-90 167.2 47.7)">VREG_IN</text>
<text x="171.5" y="44">GPIO0</text>
<text x="171.5" y="46.5">GPIO1</text>
<text x="231.8" y="46.5">R16</text>
<text x="237.7" y="42.7">IN</text>
<text x="237.7" y="45.3">EN</text>
<text x="243.6" y="42.7">OUT</text>
<text x="265.4" y="46.5">C10</text>
<text x="35.4" y="52.9">D+</text>
<text x="35.4" y="50.4">D-</text>
<text x="64" y="50.5">GND</text>
<text x="84.5" y="50.5">VCC</text>
<text x="111.8" y="50.4">0.1uF</text>
<text x="118.7" y="51.6">GND</text>
<text x="135.1" y="51.6">USB_DP</text>
<text x="152" y="50.5" transform="rotate(-90 152 50.5)">VREG_VOUT</text>
<text x="162.1" y="48.4" transform="rotate(-90 162.1 48.4)">USB_VDD</text>
<text x="164.7" y="49.3" transform="rotate(-90 164.7 49.3)">ADC_AVDD</text>
<text x="171.5" y="49.1">GPIO2</text>
<text x="171.5" y="51.6">GPIO3</text>
<text x="225.2" y="49.2">C4</text>
<text x="225.2" y="51.5">1uF</text>
<text x="231.9" y="49.1">10k</text>
<text x="243.4" y="49.3" transform="rotate(-90 243.4 49.3)">GND</text>
<text x="265.4" y="51.6">1uF</text>
<text x="35.4" y="55.4">D+</text>
<text x="64" y="55.4">GND</text>
<text x="83.8" y="56.7">PRTR5V0U2X</text>
<text x="85.1" y="54.2">D1</text>
<text x="135.1" y="54.2">USB_DM</text>
<text x="171.5" y="54.2">GPIO4</text>
<text x="171.5" y="56.7">GPIO5</text>
<text x="171.5" y="59.2">GPIO6</text>
<text x="224.1" y="59.2">GND</text>
<text x="244.4" y="59.2">GND</text>
<text x="247.7" y="55.4">TP1</text>
<text x="266" y="59.2">GND</text>
<text x="33.2" y="63.1">SBU1</text>
<text x="33.2" y="65.6">SBU2</text>
<text x="75.9" y="63.3" transform="rotate(-90 75.9 63.3)">I/O2</text>
<text x="135.1" y="61.8">QSPI_SS</text>
<text x="171.5" y="64.3">GPIO8</text>
<text x="171.5" y="61.8">GPIO7</text>
<text x="22.4" y="66.3" transform="rotate(-90 22.4 66.3)">SHIELD</text>
<text x="30" y="66.3" transform="rotate(-90 30 66.3)">GND</text>
<text x="78.1" y="66.9">R14</text>
<text x="83.8" y="66.9">27</text>
<text x="135.1" y="66.9">QSPI_SD0</text>
<text x="135.1" y="71.9">QSPI_SD2</text>
<text x="135.1" y="69.4">QSPI_SD1</text>
<text x="170.3" y="69.4">GPIO10</text>
<text x="170.3" y="71.9">GPIO11</text>
<text x="171.5" y="66.9">GPIO9</text>
<text x="246.7" y="71.4">+1V1</text>
<text x="135.1" y="74.5">QSPI_SD3</text>
<text x="135.1" y="77">QSPI_SCLK</text>
<text x="170.3" y="74.5">GPIO12</text>
<text x="170.3" y="77">GPIO13</text>
<text x="27.3" y="80.1">GND</text>
<text x="170.3" y="79.6">GPIO14</text>
<text x="170.3" y="82.1">GPIO15</text>
<text x="250.2" y="80.8">C12</text>
<text x="257.8" y="80.8">C14</text>
<text x="265.4" y="80.8">C16</text>
<text x="53.3" y="89.7">R1</text>
<text x="57.9" y="89.7">10k</text>
<text x="63.1" y="88.5">+3.3V</text>
<text x="135.1" y="89.7">XIN</text>
<text x="170.3" y="84.6">GPIO16</text>
<text x="170.3" y="87.2">GPIO17</text>
<text x="170.3" y="89.7">GPIO18</text>
<text x="250.2" y="85.9">1uF</text>
<text x="257.8" y="85.9">0.1uF</text>
<text x="265.4" y="85.9">0.1uF</text>
<text x="170.3" y="92.3">GPIO19</text>
<text x="170.3" y="94.8">GPIO20</text>
<text x="208.3" y="94.2">+3.3V</text>
<text x="266" y="91">GND</text>
<text x="55.1" y="99.2">~{CS}</text>
<text x="55.1" y="101.2">CLK</text>
<text x="63.1" y="99.5" transform="rotate(-90 63.1 99.5)">VCC</text>
<text x="71.1" y="96.8">+3.3V</text>
<text x="135.1" y="99.9">XOUT</text>
<text x="170.3" y="97.3">GPIO21</text>
<text x="170.3" y="99.9">GPIO22</text>
<text x="55.1" y="106.2">DO(IO1)</text>
<text x="55.1" y="103.7">DI(IO0)</text>
<text x="74.9" y="105">C1</text>
<text x="170.3" y="102.4">GPIO23</text>
<text x="170.3" y="105">GPIO24</text>
<text x="170.3" y="107.5">GPIO25</text>
<text x="212.1" y="103.7">C5</text>
<text x="219.7" y="103.7">C6</text>
<text x="227.3" y="103.7">C7</text>
<text x="235" y="103.7">C8</text>
<text x="242.6" y="103.7">C9</text>
<text x="250.2" y="103.7">C11</text>
<text x="257.8" y="103.7">C13</text>
<text x="265.4" y="103.7">C15</text>
<text x="273.1" y="103.7">C17</text>
<text x="55.1" y="108.8">IO2</text>
<text x="55.1" y="111.3">IO3</text>
<text x="74.9" y="110">0.1uF</text>
<text x="135.1" y="110">SWCLK</text>
<text x="135.1" y="112.6">SWD</text>
<text x="164.5" y="112.6">GPIO26_ADC0</text>
<text x="212.1" y="108.8">1uF</text>
<text x="219.7" y="108.8">0.1uF</text>
<text x="227.3" y="108.8">0.1uF</text>
<text x="235" y="108.8">0.1uF</text>
<text x="242.6" y="108.8">0.1uF</text>
<text x="250.2" y="108.8">0.1uF</text>
<text x="257.8" y="108.8">0.1uF</text>
<text x="265.4" y="108.8">0.1uF</text>
<text x="273.1" y="108.8">0.1uF</text>
<text x="273.6" y="113.9">GND</text>
<text x="44.9" y="118.9">W25Q16JVZPIM</text>
<text x="50.7" y="116.4">U2</text>
<text x="63.1" y="115.1" transform="rotate(-90 63.1 115.1)">GND</text>
<text x="65.6" y="115.1" transform="rotate(-90 65.6 115.1)">EP</text>
<text x="75.5" y="115.1">GND</text>
<text x="164.5" y="115.1">GPIO27_ADC1</text>
<text x="164.5" y="117.7">GPIO28_ADC2</text>
<text x="64" y="122.7">GND</text>
<text x="135.1" y="120.2">TESTEN</text>
<text x="157" y="122.7" transform="rotate(-90 157 122.7)">GND</text>
<text x="164.5" y="120.2">GPIO29_ADC3</text>
<text x="158.2" y="126.6">U5</text>
<text x="158.2" y="129.1">RP2040</text>
<text x="256.2" y="131.6">+3.3V</text>
<text x="61.9" y="138">+3.3V</text>
<text x="131.4" y="132.9">GND</text>
<text x="156.8" y="132.9">GND</text>
<text x="228.8" y="136.7">J4</text>
<text x="250.4" y="136.7">J3</text>
<text x="261" y="136.7">R17</text>
<text x="269.2" y="136.7">D3</text>
<text x="228.3" y="139.3">SWD</text>
<text x="249" y="139.3">BOOT</text>
<text x="261.7" y="139.3">1k</text>
<text x="269.2" y="139.3">RED</text>
<text x="63.1" y="146.7" transform="rotate(-90 63.1 146.7)">R20</text>
<text x="68.1" y="146.7" transform="rotate(-90 68.1 146.7)">R19</text>
<text x="212.6" y="144.3">GND</text>
<text x="236.8" y="144.3">GND</text>
<text x="261" y="144.3">R18</text>
<text x="261.7" y="146.9">1k</text>
<text x="268" y="146.9">GREEN</text>
<text x="269.2" y="144.3">D4</text>
<text x="274.9" y="148.1">GND</text>
<text x="34.3" y="152">R6</text>
<text x="34.3" y="154.5">R7</text>
<text x="43.8" y="152">0</text>
<text x="43.8" y="154.5">0</text>
<text x="63.1" y="151.6" transform="rotate(-90 63.1 151.6)">10k</text>
<text x="68.1" y="151.6" transform="rotate(-90 68.1 151.6)">10k</text>
<text x="73.4" y="153.8">~{TRST}</text>
<text x="88.5" y="154" transform="rotate(-90 88.5 154)">VTREF</text>
<text x="225.6" y="153.1" transform="rotate(-90 225.6 153.1)">+5V</text>
<text x="246.4" y="153.3">H1</text>
<text x="246.4" y="155.6">MountingHole</text>
<text x="265.4" y="153.3">H3</text>
<text x="265.4" y="155.6">MountingHole</text>
<text x="34.3" y="159.6">R8</text>
<text x="43.8" y="159.6">0</text>
<text x="73.4" y="160.8">RTCK</text>
<text x="73.4" y="156.4">~{SRST}</text>
<text x="85.9" y="156" transform="rotate(-90 85.9 156)">VCC/NC</text>
<text x="109.2" y="161.5">+3.3V</text>
<text x="141" y="159">+3.3V</text>
<text x="230.7" y="158.5" transform="rotate(-90 230.7 158.5)">PWR_FLAG</text>
<text x="246.4" y="158.4">H2</text>
<text x="246.4" y="160.7">MountingHole</text>
<text x="265.4" y="158.4">H4</text>
<text x="265.4" y="160.7">MountingHole</text>
<text x="33.7" y="167.2">R11</text>
<text x="33.7" y="164.7">R10</text>
<text x="34.3" y="162.1">R9</text>
<text x="43.8" y="164.7">0</text>
<text x="43.8" y="167.2">0</text>
<text x="43.8" y="162.1">0</text>
<text x="73.4" y="165.9">TMS/SWDIO</text>
<text x="73.4" y="163.4">TCK/SWDCLK</text>
<text x="127.8" y="167.2">10k</text>
<text x="133.3" y="167.2">R2</text>
<text x="220.5" y="164.8" transform="rotate(-90 220.5 164.8)">PWR_FLAG +3.3V</text>
<text x="225.6" y="164.8" transform="rotate(-90 225.6 164.8)">PWR_FLAG</text>
<text x="230.4" y="162.1">GND</text>
<text x="33.7" y="169.7">R12</text>
<text x="43.8" y="169.7">0</text>
<text x="73.4" y="168.5">TDO/SWO</text>
<text x="73.4" y="171">TDI</text>
<text x="113" y="173.5">C2</text>
<text x="126.7" y="172.3">OE</text>
<text x="133.7" y="172.3">VDD</text>
<text x="63.1" y="179.6" transform="rotate(-90 63.1 179.6)">10k</text>
<text x="63.1" y="174.6" transform="rotate(-90 63.1 174.6)">R21</text>
<text x="73.4" y="178.6">DBGRQ/NC</text>
<text x="73.4" y="176.1">DBGACK/NC</text>
<text x="113" y="178.6">0.1uF</text>
<text x="126.7" y="179.9">GND</text>
<text x="126.7" y="176.1">NC</text>
<text x="133.7" y="179.9">OUT</text>
<text x="142.2" y="177.4">R3</text>
<text x="147.9" y="177.4">0</text>
<text x="61.5" y="183.7">GND</text>
<text x="72.4" y="185">J2</text>
<text x="88.5" y="181.9" transform="rotate(-90 88.5 181.9)">GND</text>
<text x="113.6" y="185">GND</text>
<text x="122.5" y="185">GND SIT2001B</text>
<text x="130.7" y="182.4">U1</text>
<text x="61" y="187.5">Conn_ARM_JTAG_SWD_20</text>
<text x="89.4" y="187.5">GND</text>
</g>
<g font-size="1.8" fill="#0000c2">
<text x="113" y="25.9">RC delay</text>
<text x="113" y="27.9">(tau=10(ms))</text>
<text x="68.6" y="33">ESD suppressor</text>
<text x="248.9" y="46.7">JP1:</text>
<text x="248.9" y="48.7">Power</text>
<text x="248.9" y="50.8">check</text>
<text x="255.5" y="50.8">point</text>
<text x="255.6" y="48.7">draw</text>
<text x="61" y="69.1">VBUS,D+,D-</text>
<text x="61" y="71.1">via</text>
<text x="64.8" y="71.1">ESD suppressors</text>
<text x="73.8" y="69.1">should</text>
<text x="81.2" y="69.1">be</text>
<text x="84.6" y="69.1">connected</text>
<text x="252.7" y="74.9">1uF:</text>
<text x="252.7" y="72.4">0.1uF:</text>
<text x="257.9" y="74.9">close</text>
<text x="259.7" y="72.4">close</text>
<text x="264" y="74.9">to</text>
<text x="265.8" y="72.4">to</text>
<text x="267" y="74.9">pin45</text>
<text x="268.8" y="72.4">each</text>
<text x="274.3" y="72.4">DVDD</text>
<text x="54.6" y="94">pullup</text>
<text x="62" y="94.6" transform="rotate(-90 62 94.6)">8</text>
<text x="217.2" y="95.3">1uF:</text>
<text x="222.3" y="95.3">close</text>
<text x="228.4" y="95.3">to</text>
<text x="231.4" y="95.3">pin44</text>
<text x="217.2" y="97.8">0.1uF:</text>
<text x="224.1" y="97.8">close</text>
<text x="230.2" y="97.8">to</text>
<text x="233.2" y="97.8">each</text>
<text x="238.8" y="97.8">IOVDD pin</text>
<text x="210.8" y="132.1">RP2040</text>
<text x="219.3" y="132.1">SWD</text>
<text x="236.2" y="132.1">BOOT SELECT</text>
<text x="129.5" y="162.6">pullup</text>
<text x="33" y="173.2">damping</text>
<text x="42.2" y="173.2">resistor</text>
<text x="33" y="175.3">close</text>
<text x="39.1" y="175.3">to</text>
<text x="42.1" y="175.3">rp2040</text>
</g>
<g font-size="1.8" fill="#a90000">
<text x="40.7" y="34">A4</text>
<text x="40.6" y="41.7">B5</text>
<text x="40.7" y="39.1">A5</text>
<text x="78.1" y="41.3" transform="rotate(-90 78.1 41.3)">2</text>
<text x="150.9" y="38.7" transform="rotate(-90 150.9 38.7)">45</text>
<text x="153.4" y="38.7" transform="rotate(-90 153.4 38.7)">23</text>
<text x="158.5" y="38.1" transform="rotate(-90 158.5 38.1)">1</text>
<text x="161" y="38.7" transform="rotate(-90 161 38.7)">48</text>
<text x="163.6" y="38.7" transform="rotate(-90 163.6 38.7)">43</text>
<text x="166.1" y="38.7" transform="rotate(-90 166.1 38.7)">44</text>
<text x="235.6" y="41.7">1</text>
<text x="248.3" y="41.7">5</text>
<text x="266.1" y="41.3" transform="rotate(-90 266.1 41.3)">1</text>
<text x="266.1" y="36.2" transform="rotate(-90 266.1 36.2)">2</text>
<text x="40.7" y="46.7">A7</text>
<text x="131.4" y="42.9">26</text>
<text x="179" y="42.9">2</text>
<text x="179" y="45.5">3</text>
<text x="235.6" y="44.2">3</text>
<text x="40.6" y="49.3">B7</text>
<text x="40.7" y="51.8">A6</text>
<text x="65.4" y="52.7">1</text>
<text x="85.7" y="52.7">4</text>
<text x="131.4" y="53.1">46</text>
<text x="131.4" y="50.5">47</text>
<text x="179" y="48">4</text>
<text x="179" y="50.5">5</text>
<text x="242.3" y="51.5" transform="rotate(-90 242.3 51.5)">2</text>
<text x="40.6" y="54.4">B6</text>
<text x="179" y="58.2">8</text>
<text x="40.6" y="64.5">B8</text>
<text x="40.7" y="62">A8</text>
<text x="78.1" y="61.6" transform="rotate(-90 78.1 61.6)">3</text>
<text x="131.4" y="65.8">53</text>
<text x="131.4" y="60.7">56</text>
<text x="178.4" y="63.2">11</text>
<text x="178.4" y="65.8">12</text>
<text x="179" y="60.7">9</text>
<text x="21.3" y="71.1" transform="rotate(-90 21.3 71.1)">S1</text>
<text x="29" y="71.1" transform="rotate(-90 29 71.1)">A1</text>
<text x="131.4" y="70.9">54</text>
<text x="131.4" y="68.3">55</text>
<text x="178.4" y="68.3">13</text>
<text x="178.4" y="70.9">14</text>
<text x="131.4" y="73.4">51</text>
<text x="131.4" y="75.9">52</text>
<text x="178.4" y="73.4">15</text>
<text x="178.4" y="75.9">16</text>
<text x="178.4" y="78.5">17</text>
<text x="178.4" y="81">18</text>
<text x="178.4" y="83.6">27</text>
<text x="131.4" y="88.6">20</text>
<text x="178.4" y="86.1">28</text>
<text x="178.4" y="88.6">29</text>
<text x="178.4" y="91.2">30</text>
<text x="178.4" y="93.7">31</text>
<text x="52.7" y="97.5">1</text>
<text x="131.4" y="98.8">21</text>
<text x="178.4" y="96.3">32</text>
<text x="178.4" y="98.8">34</text>
<text x="178.4" y="101.3">35</text>
<text x="52.7" y="105.2">2</text>
<text x="52.7" y="107.7">3</text>
<text x="52.7" y="102.6">5</text>
<text x="178.4" y="103.9">36</text>
<text x="178.4" y="106.4">37</text>
<text x="52.7" y="110.2">7</text>
<text x="131.4" y="109">24</text>
<text x="131.4" y="111.5">25</text>
<text x="178.4" y="111.5">38</text>
<text x="62" y="117.5" transform="rotate(-90 62 117.5)">4</text>
<text x="64.5" y="117.5" transform="rotate(-90 64.5 117.5)">9</text>
<text x="131.4" y="119.1">19</text>
<text x="178.4" y="114">39</text>
<text x="178.4" y="116.6">40</text>
<text x="178.4" y="119.1">41</text>
<text x="156" y="126.4" transform="rotate(-90 156 126.4)">57</text>
<text x="222.2" y="134.4">1</text>
<text x="222.2" y="136.9">2</text>
<text x="222.2" y="139.4">3</text>
<text x="243.8" y="138.2">1</text>
<text x="84.8" y="146.7" transform="rotate(-90 84.8 146.7)">2</text>
<text x="87.4" y="146.7" transform="rotate(-90 87.4 146.7)">1</text>
<text x="69.8" y="154.7">15</text>
<text x="70.5" y="152.1">3</text>
<text x="69.8" y="159.8">11</text>
<text x="69.8" y="167.4">13</text>
<text x="70.5" y="164.8">7</text>
<text x="70.5" y="162.3">9</text>
<text x="70.5" y="169.9">5</text>
<text x="123.8" y="171.2">3</text>
<text x="139" y="171.2">4</text>
<text x="69.8" y="177.5">17</text>
<text x="69.8" y="175">19</text>
<text x="123.8" y="178.8">1</text>
<text x="123.8" y="175">2</text>
<text x="139" y="178.8">5</text>
<text x="87.4" y="184.8" transform="rotate(-90 87.4 184.8)">4</text>
</g>
<g font-size="1.8" fill="#0f0f0f">
<text x="76.2" y="37.8">D-</text>
<text x="87.2" y="37.8">RD-</text>
<text x="251.5" y="41.6">VO</text>
<text x="183.1" y="45.5">TDO_SWO</text>
<text x="186.9" y="48">RTCK</text>
<text x="187" y="42.9">~{SRST}</text>
<text x="124.5" y="50.5">RD+</text>
<text x="124.5" y="53.1">RD-</text>
<text x="179" y="53.1">6 TCK_SWCLK</text>
<text x="179" y="55.6">7 TMS_SWDIO</text>
<text x="188.8" y="58.2">TDI</text>
<text x="87.2" y="63.2">RD+</text>
<text x="118.1" y="60.7">QSPI_CSN</text>
<text x="118.1" y="65.8">QSPI_SD0</text>
<text x="187.2" y="60.7">~{TRST}</text>
<text x="118.1" y="70.9">QSPI_SD2</text>
<text x="118.1" y="68.3">QSPI_SD1</text>
<text x="118.1" y="75.9">QSPI_SCLK</text>
<text x="118.1" y="73.4">QSPI_SD3</text>
<text x="123.2" y="88.6">XIN</text>
<text x="188.2" y="86.1">LED</text>
<text x="41.9" y="100.1">QSPI_SCLK 6</text>
<text x="41.9" y="97.5">QSPI_CSN</text>
<text x="41.9" y="105.1">QSPI_SD1</text>
<text x="41.9" y="102.6">QSPI_SD0</text>
<text x="41.9" y="107.7">QSPI_SD2</text>
<text x="41.9" y="110.2">QSPI_SD3</text>
<text x="123.2" y="109">SWCLK</text>
<text x="123.2" y="111.5">SWDIO</text>
<text x="213.4" y="134.4">SWCLK</text>
<text x="233.7" y="135.6">QSPI_CSN 2</text>
<text x="213.4" y="139.4">SWDIO</text>
<text x="255.3" y="140.7">LED</text>
<text x="22.9" y="154.7">~{SRST}</text>
<text x="22.9" y="152.1">~{TRST}</text>
<text x="22.9" y="159.8">RTCK</text>
<text x="22.9" y="164.8">TMS_SWDIOR10</text>
<text x="22.9" y="162.3">TCK_SWCLK R9</text>
<text x="22.9" y="167.4">TDO_SWO</text>
<text x="22.9" y="169.9">TDI</text>
<text x="151.1" y="178.8">XIN</text>
</g>
<text font-size="1.8" fill="#009600" x="76.2" y="63.2">D+</text>
</svg>
